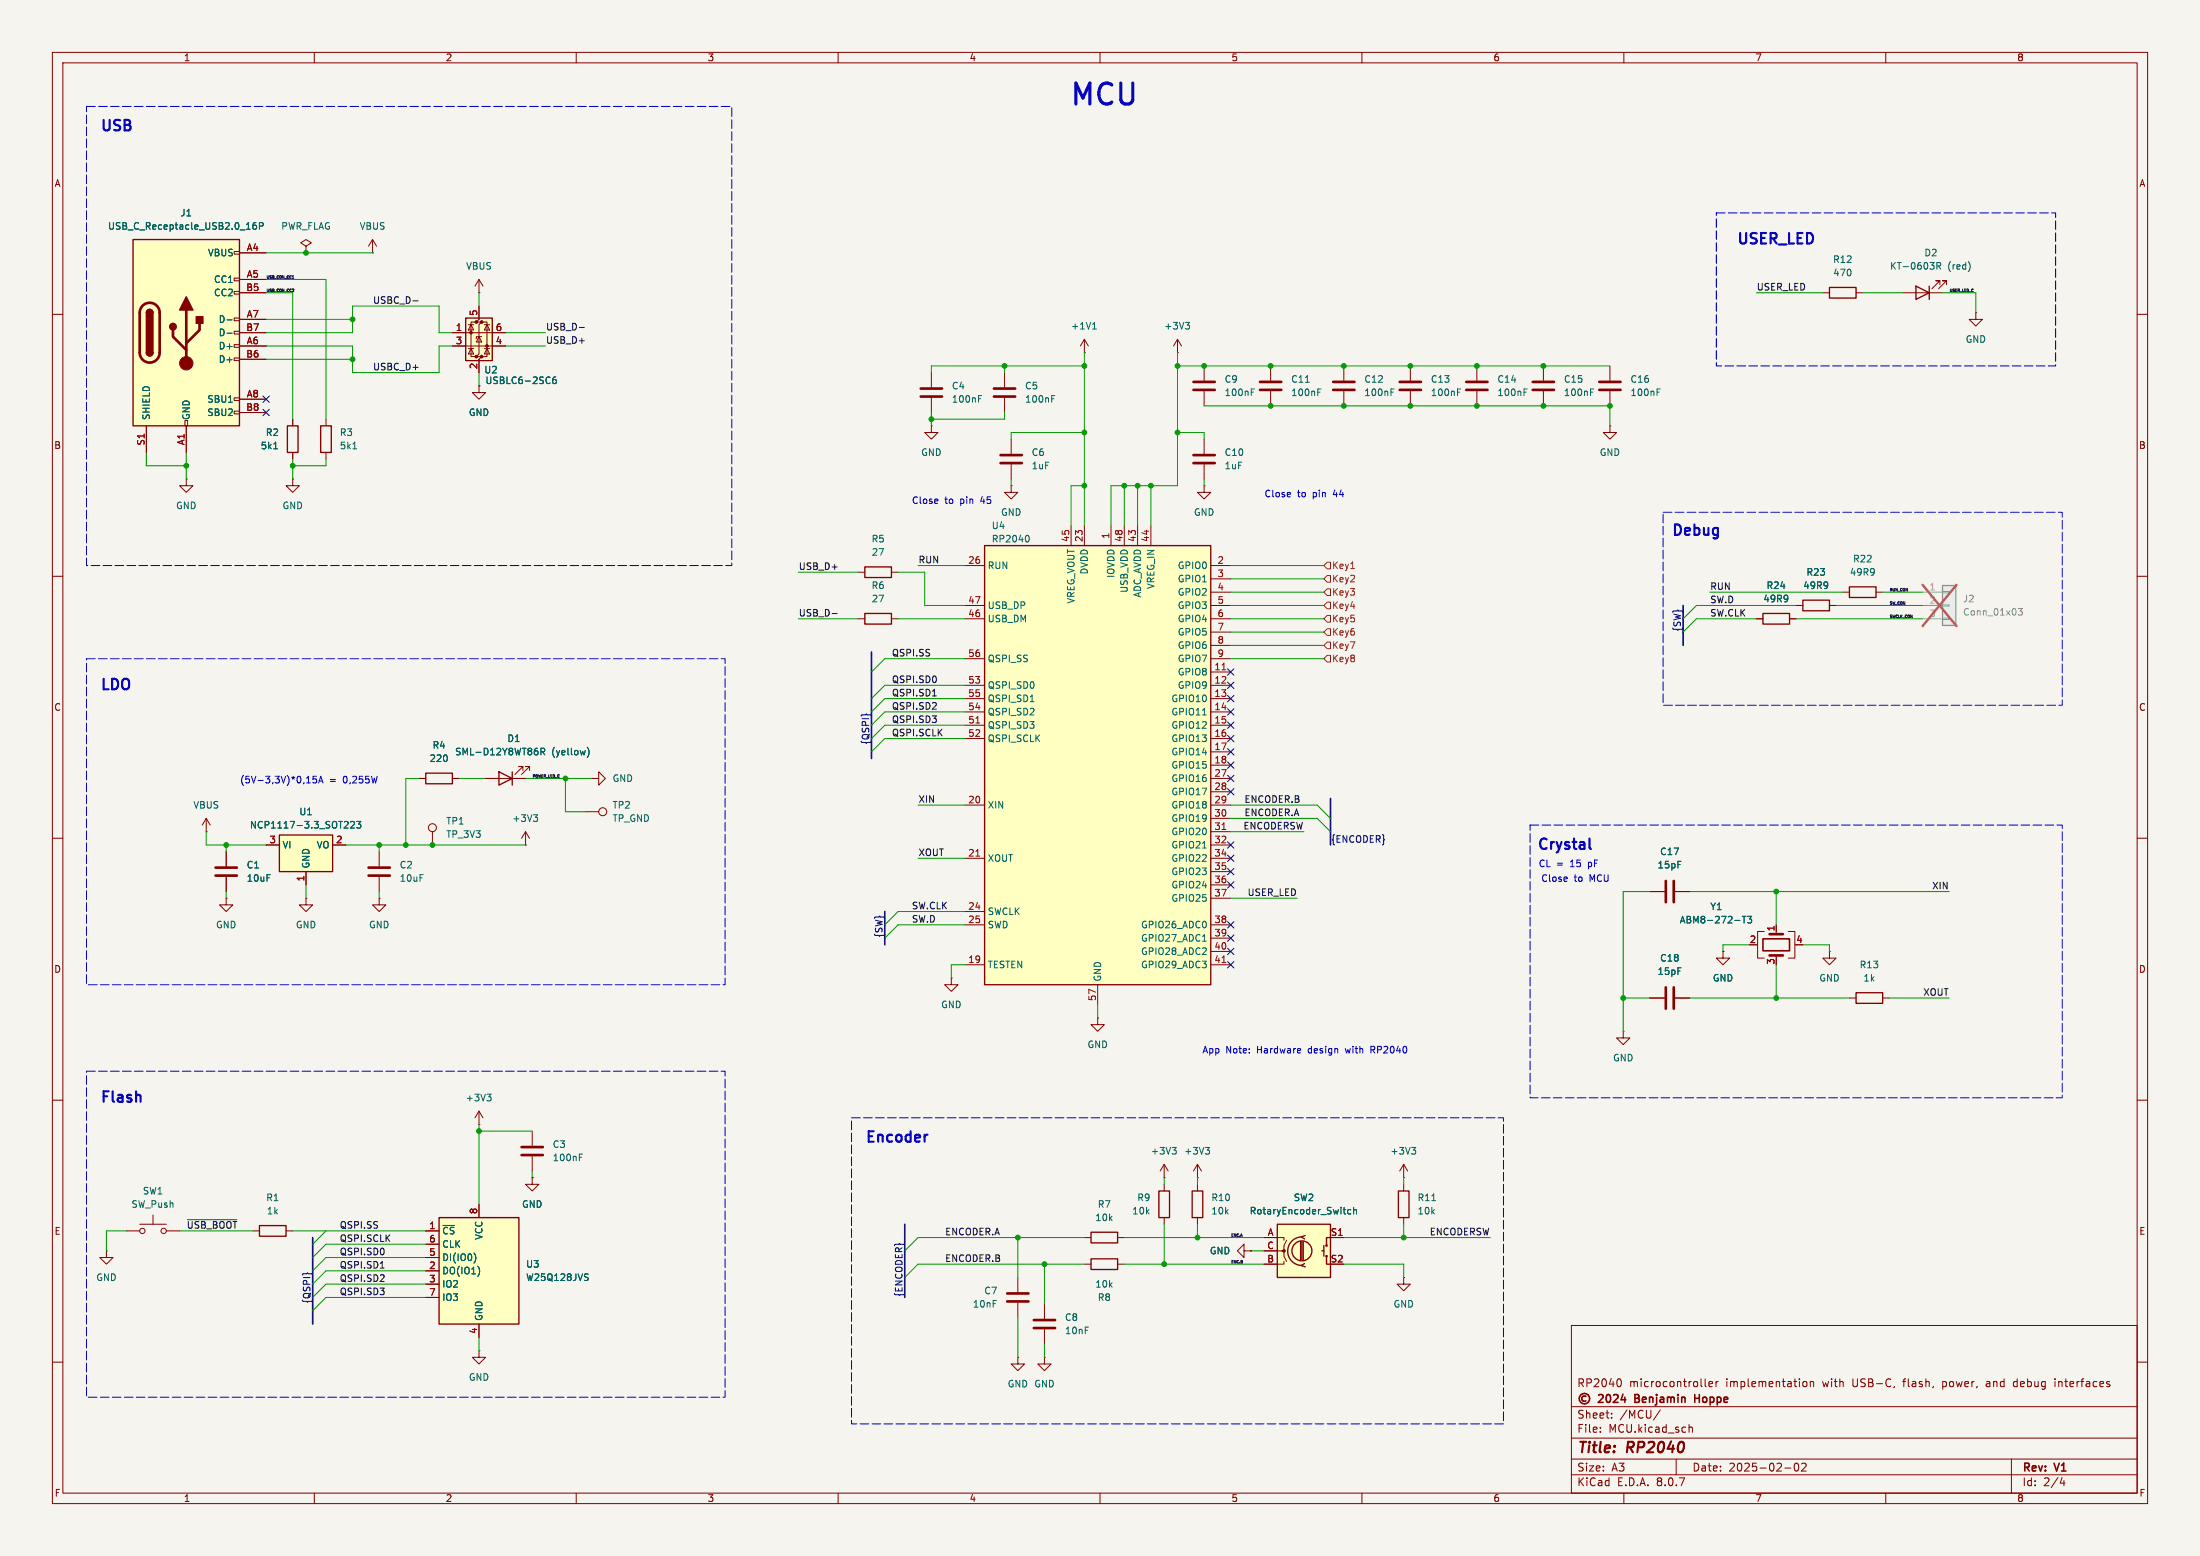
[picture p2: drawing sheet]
<svg xmlns="http://www.w3.org/2000/svg" width="420mm" height="297mm" viewBox="0 0 420 297" stroke-linecap="round" stroke-linejoin="round" font-family="sans-serif">
<path d="M0 0h420v297h-420z" fill="#f5f4ef" stroke="#f5f4ef" stroke-width=".19"/>
<g fill="none" stroke="#840000" stroke-width=".19">
<path d="M10 10h400v277h-400zM12 12h396v273h-396zM60 10v2M110 10v2M160 10v2M210 10v2M260 10v2M310 10v2M360 10v2M363.2 55.9h7.6M370.3 54.4v-.8h-.7h.7l-1.5 1.5M371.6 54.4v-.8h-.8h.8l-1.5 1.5"/>
<path d="M10 60h2M408 60h2M10 110h2M335.3 118.1h1.2M341.6 118.1h1.3M342.9 115.6h1.3M349.2 115.6h1.3M408 110h2M10 160h2M80 148.6h1.3M82.5 158.8v2.5M86.4 148.6h1.2"/>
<path d="M92.7 148.6h7.6M99.8 147.1v-.8h-.7h.7l-1.5 1.5M100.3 158.8l-.7 1.2M100.3 158.8v2.5M100.3 158.8l.8 1.2M101.1 147.1v-.8h-.8h.8l-1.5 1.5M111.8 154.9h2.5M113 148.6h1.3v-1.3l1.3 1.3-1.3 1.3v-1.3M113 148.6h.1M408 160h2M43.2 162.6v2.8M43.2 167.4v2.8"/>
<path d="M58.4 171.5v1.2h1.3l-1.3 1.3-1.3-1.3h1.3M58.4 171.5h.1M72.4 162.6v2.8M72.4 167.4v2.8M100.3 161.3h.1M181.6 186.7v1.3h1.3l-1.3 1.2-1.3-1.2h1.3M181.6 186.7h.1M10 210h2M91.4 214.6h.1M91.4 212.1l-.7 1.3M91.4 212.1v2.5M91.4 212.1l.8 1.3"/>
<path d="M101.6 215.9v2.8M408 210h2M101.6 220.7v2.8M207 236.2h1.3M213.4 236.2h1.2M91.4 257.8v1.3h1.3l-1.3 1.2-1.2-1.2h1.2M91.4 257.8h.1M300 253h108v32h-108zM10 260h2M300 278.5h108M300 274.5h108M300 268.5h108"/>
<path d="M305.5 273.2v.2M305.5 272.5v.1M307.7 270.5v.2M307.7 269.8v.1M309.2 263.2a.94 .94 0 0 1 0 1.5M316.9 269.1l-1.2 1.9M320 278.5v3M322.4 271.9v1.5M322.4 272.5l.3-.1 .3 .1 .1 .9M325.5 263.2v1.3l.2 .2M326.2 264.2l.7-.2v-.2l-.5-.1-.2 .2 .1 .7h.6M327.6 263.7v1"/>
<path d="M328 263.7l-.3 .1-.1 .2M342.7 279.4l.2-.1a.8 .8 0 0 1 .5 .7 .8 .8 0 0 1-.5 .8l-.2-.2-.2-.4zM343.9 279.4l.6-.1 .2 .1 .1 .3-.9 1.1h.9M344.2 263.8l.5-.1 .2 .3-.1 .6-.4 .1-.2-.2M345.6 263.8l.2-.1 .4 .1v.9M345.6 263.7v1M361.7 264.6l-.2 .3M379.2 264.2v.4M384 278.5v6.5M384.7 263.7l-.3 .3v.4l.3 .3M392.3 263.2v.1M392.3 263.7v1"/>
<path d="M408 260h2M60 285v2M110 285v2M160 285v2M210 285v2M260 285v2M300 281.5h108M310 285v2M340.7 280.2h1.2M360 285v2M393.7 282l-.4 1.1h.9M394 282.6v1"/>
<circle cx="82.5" cy="158" r=".76"/>
<circle cx="115.1" cy="154.9" r=".76"/>
</g>
<g fill="none" stroke="#840000" stroke-width=".3">
<path d="M302.8 266.5a.52 .52 0 0 0-.8 .5 .52 .52 0 0 0 .8 .4M305.2 266.3l.6-.1 .2 .1v.3l-.9 1.1h.9M306.8 266.3l.2-.1a.8 .8 0 0 1 .5 .7 .8 .8 0 0 1-.5 .8l-.2-.2-.2-.4zM308 266.3l.6-.1 .2 .1 .1 .3-.9 1.1h.9M309.8 266.1l-.3 1.1h.9M310.2 266.7v1M312.1 266.9h.5M312.6 266.2h-.5v1.5h.6M323.5 266.9h.9M323.5 266.2v1.5"/>
<circle cx="302.5" cy="267" r="1"/>
</g>
<path d="M41.1 167.1h4.1M41.1 165.6h4.1M70.4 167.1h4M70.4 165.6h4M99.6 218.9h4M99.6 220.5h4" fill="none" stroke="#840000" stroke-width=".51"/>
<path d="M369.8 50.8l.6-.1 .1-.2-.1-.3-.6-.1v1.3M370.1 50.8l.4 .6M376 50.3l.1 .5-.1 .7M101.8 155.5h.8l-.4 .5M102.4 156l.2 .2v.3l-.2 .3M103.3 143.5l.6-.1 .1-.2-.1-.3-.6-.1v1.3M103.6 143.5l.4 .6M112.1 142.6a1.46 1.46 0 0 1 0 2M93 208.9h.7l-.4 .4M93.5 209.3l.2 .3v.3l-.2 .2M110.6 220.9h.4M110.6 220.3h.6" fill="none" stroke="#006464" stroke-width=".19"/>
<path d="M365.8 54.6l2.5 1.3-2.5 1.3zM368.3 54.6v2.6M336.5 117.1h5.1v2h-5.1zM344.2 114.6h5v2h-5zM81.3 147.6h5.1v2h-5.1zM95.2 147.3l2.6 1.3-2.6 1.3zM97.8 147.3v2.6M208.3 235.2h5.1v2h-5.1z" fill="none" stroke="#840000" stroke-width=".25"/>
<path d="M370.8 111.8h2.6v7.6h-2.6z" fill="#ebeae8"/>
<path d="M367 113h3.8M367 115.6h3.8M367 118.1h3.8M370.8 118h1.3v.2h-1.3zM370.8 115.4h1.3v.3h-1.3zM370.8 112.9h1.3v.3h-1.3z" fill="none" stroke="#9c9b98" stroke-width=".19"/>
<path d="M370.8 111.8h2.6v7.6h-2.6z" fill="none" stroke="#9c9b98" stroke-width=".25"/>
<path d="M385.3 116.1h.8l-.5 .5 .4 .2v.5l-.2 .1-.5-.1" fill="none" stroke="#939391" stroke-width=".19"/>
<path d="M367 111.6l6.5 7.9M373.5 111.6l-6.5 7.9" fill="none" stroke="#e65255" stroke-width=".46"/>
<path d="M353.1 112h5v2h-5zM354.3 189.5h5.1v2h-5.1zM49.5 233.9h5.1v2.1h-5.1z" fill="none" stroke="#840000" stroke-width=".25"/>
<g fill="none" stroke="#840000" stroke-width=".19">
<path d="M351.8 113h1.3M358.1 113h1.3M72.4 171.5v1.2h1.3l-1.3 1.3-1.3-1.3h1.3M72.4 171.5h.1M315 170.2h2.8M319.8 170.2h2.8M209.5 194.3v1.3h1.3l-1.3 1.3-1.2-1.3h1.2M209.5 194.3h.1M309.9 196.9v1.2h-1.3l1.3 1.3 1.2-1.3h-1.2M309.9 196.9h.1M315 190.5h2.8M319.8 190.5h2.8"/>
<path d="M328.9 181.6v1.3h-1.2l1.2 1.3 1.3-1.3h-1.3M328.9 181.6h.1M349.2 181.6v1.3h-1.2l1.2 1.3 1.3-1.3h-1.3M349.2 181.6h.1M353.1 190.5h1.2M359.4 190.5h1.3M48.3 234.9h1.2M54.6 234.9h1.3"/>
</g>
<path d="M318 168.1v4.1M319.5 168.1v4.1M318 188.5v4M319.5 188.5v4" fill="none" stroke="#840000" stroke-width=".51"/>
<path d="M188 104.1h43.1v83.9h-43.1z" fill="#ffffc2"/>
<path d="M349.2 54.9h5.1v2h-5.1zM188 104.1h43.1v83.9h-43.1zM267 227.3h2v5.1h-2z" fill="none" stroke="#840000" stroke-width=".25"/>
<g fill="none" stroke="#840000" stroke-width=".19">
<path d="M348 55.9h1.2M354.3 55.9h1.3M377.2 59.7v1.3h1.3l-1.3 1.2-1.3-1.2h1.3M377.2 59.7h.1M177.8 71.1v2.8M177.8 75.9v2.8M224.8 67.3h.1M224.8 64.8l-.8 1.2M224.8 64.8v2.5M224.8 64.8l.8 1.2M229.9 69.9v2.7M229.9 74.7v2.8"/>
<path d="M242.6 69.9v2.7M242.6 74.7v2.8M269.2 69.9v2.7M269.2 74.7v2.8M281.9 69.9v2.7M281.9 74.7v2.8M294.6 69.9v2.7M294.6 74.7v2.8M307.3 69.9v2.7M307.3 74.7v2.8M307.3 81.3v1.3h1.3l-1.3 1.2-1.2-1.2h1.2M307.3 81.3h.1"/>
<path d="M184.1 108h3.9M184.1 118.1h3.9M184.1 115.6h3.9M204.5 100.3v3.8M207 100.3v3.8M212.1 100.3v3.8M214.6 100.3v3.8M217.2 100.3v3.8M219.7 100.3v3.8M231.1 108h3.8M231.1 110.5h3.8M231.1 113h3.8"/>
<path d="M231.1 118.1h3.8M231.1 115.6h3.8M184.1 130.8h3.9M184.1 133.4h3.9M184.1 135.9h3.9M184.1 138.4h3.9M184.1 125.7h3.9M231.1 128.3h3.8M231.1 130.8h3.8M231.1 133.4h3.8M231.1 135.9h3.8M231.1 138.4h3.8"/>
<path d="M231.1 125.7h3.8M231.1 120.7h3.8M231.1 123.2h3.8M184.1 141h3.9M184.1 153.7h3.9M231.1 141h3.8M231.1 143.5h3.8M231.1 146.1h3.8M231.1 153.7h3.8M231.1 148.6h3.8M231.1 151.1h3.8M231.1 156.2h3.8"/>
<path d="M231.1 158.8h3.8M184.1 163.8h3.9M184.1 174h3.9M184.1 176.5h3.9M231.1 163.8h3.8M231.1 176.5h3.8M231.1 161.3h3.8M231.1 166.4h3.8M231.1 168.9h3.8M231.1 171.5h3.8M231.1 179.1h3.8M336.8 177.8h-1.3v5.1h1.3"/>
<path d="M339.1 176.5v1.3M341.4 177.8h1.2v5.1h-1.2M184.1 184.2h3.9M209.5 188v3.8M231.1 184.2h3.8M231.1 181.6h3.8M335.3 180.3h.2M339.1 182.4v.5M20.3 238.8v1.2h1.3l-1.3 1.3-1.3-1.3h1.3M20.3 238.8h.1M268 224.8h.1M268 222.2l-.8 1.3"/>
<path d="M268 222.2v2.6M268 226.1v1.2M268 232.4v1.3M268 222.2l.7 1.3M199.4 248.9v2.8M199.4 253.7v2.8M268 243.8v1.3h1.2l-1.2 1.3-1.3-1.3h1.3M268 243.8h.1"/>
</g>
<path d="M186.3 138h.7M233.3 127.9h.7M233.3 158.3h.7M186.3 163.4h.7M233.3 183.7h.7" fill="none" stroke="#a90000" stroke-width=".19"/>
<g fill="none" stroke="#006464" stroke-width=".19">
<path d="M186.8 76.1h.4M186.8 75.5h.6M226.3 61.5h.8l-.4 .5M226.8 62l.3 .3v.3l-.3 .2M238.9 74.8h.4M238.9 74.2h.6M249.2 73h.7M251.6 74.8h.4M251.6 74.2h.6M278.2 74.8h.5M278.2 74.2h.6M290.9 74.8h.5"/>
<path d="M290.9 74.2h.6M303.6 74.8h.5M303.6 74.2h.6M316.3 74.8h.5M316.3 74.2h.6M196.2 102.2a.79 .79 0 0 1 0 1.2M196.7 133.9h.7M229.6 136.5h.7M229.6 161.9h.7M229.6 179.6h.7M331.2 175.7h1M332.6 174.9h.7"/>
<path d="M333 174.9v1.3M333.6 174.9h.8l-.4 .5 .3 .1v.6l-.1 .1-.6-.1M269.5 219h.8l-.5 .5M270 219.5l.3 .2v.3l-.3 .3M273.3 229.2h.8"/>
</g>
<path d="M336.5 179.2h5.1v2.3h-5.1z" fill="none" stroke="#840000" stroke-width=".3"/>
<g fill="none" stroke="#840000" stroke-width=".51">
<path d="M175.8 75.7h4M175.8 74.2h4M227.8 74.4h4.1M227.8 72.9h4.1M240.5 74.4h4.1M240.5 72.9h4.1M267.2 74.4h4.1M267.2 72.9h4.1M279.9 74.4h4.1M279.9 72.9h4.1M292.6 74.4h4.1M292.6 72.9h4.1"/>
<path d="M305.3 74.4h4.1M305.3 72.9h4.1M337.8 178.3h2.6M337.8 182.4h2.6M197.4 253.5h4M197.4 252h4"/>
</g>
<path d="M243.8 233.7h10.2v10.1h-10.2z" fill="#ffffc2"/>
<g fill="none" stroke="#840000" stroke-width=".25">
<path d="M165.1 117.1h5.1v2h-5.1zM165.1 108.2h5.1v2h-5.1zM221.2 227.3h2.1v5.1h-2.1zM227.6 227.3h2v5.1h-2zM243.8 233.7h10.2v10.1h-10.2zM248.3 237v3.5M248.5 236.1a2.73 2.73 0 0 0-2.7 2.7 2.73 2.73 0 0 0 2.7 2.7M248.5 237v3.5M248.8 237v3.5M249.2 235.8l-.8 .3 .6 .4M252.3 238.8h.4M252.7 237.7v2.1"/>
<path d="M253.2 239.8v1.5h.8M254 236.2h-.8v1.5M208.3 240.3h5.1v2h-5.1zM249 241.2l-.6 .4 .8 .2"/>
<circle cx="248.5" cy="238.8" r="1.9"/>
<circle cx="253.2" cy="239.8" r=".13"/>
<circle cx="253.2" cy="237.7" r=".13"/>
</g>
<circle cx="245.1" cy="238.8" r=".25" fill="#840000" stroke="#840000" stroke-width=".19"/>
<g fill="none" stroke="#840000" stroke-width=".19">
<path d="M58.4 47l1-.6-1-.7-1 .7 1 .6v1.3M58.4 48.3h.1M191.8 71.1v2.8M191.8 75.9v2.8M207 67.3h.1M207 64.8l-.8 1.2M207 64.8v2.5M207 64.8l.8 1.2M256.5 69.9v2.7M256.5 74.7v2.8M177.8 81.3v1.3h1.3l-1.3 1.2-1.3-1.2h1.3M177.8 81.3h.1"/>
<path d="M193 92.7v1.3h-1.2l1.2 1.3 1.3-1.3h-1.3M193 92.7h.1M193 83.8v2.8M193 88.6v2.8M229.9 92.7v1.3h1.2l-1.2 1.3-1.3-1.3h1.3M229.9 92.7h.1M229.9 83.8v2.8M229.9 88.6v2.8M163.8 118.1h1.3M163.8 109.2h1.3M170.2 118.1h1.2M170.2 109.2h1.2"/>
<path d="M222.2 224.8h.1M222.2 222.2l-.7 1.3M222.2 222.2v2.6M222.2 226.1v1.2M222.2 232.4v1.3M222.2 222.2l.8 1.3M228.6 224.8h.1M228.6 222.2v2.6M228.6 226.1v1.2M228.6 232.4v1.3M228.6 222.2l-.8 1.3M228.6 222.2l.8 1.3"/>
<path d="M237.5 238.8v-1.3l-1.3 1.3 1.3 1.2v-1.2h1.3M238.8 238.8h.1M241.3 236.2h3.8v.5M241.3 238.8h3.8v1l.5 1M245.6 236.7l-.5 1v1.1h-.5M254 236.2h2.5M194.3 259.1v1.2h1.3l-1.3 1.3-1.3-1.3h1.3M194.3 259.1h.1M194.3 243.8v2.8M194.3 248.7v2.8M199.4 259.1v1.2h1.3l-1.3 1.3-1.3-1.3h1.3M199.4 259.1h.1"/>
<path d="M207 241.3h1.3M213.4 241.3h1.2M245.1 240.8v.5h-3.8"/>
</g>
<g fill="none" stroke="#006464" stroke-width=".19">
<path d="M200.8 76.1h.4M200.8 75.5h.6M208.6 62.8h.7M208.7 61.8l.2-.3v1.3M265.5 74.8h.5M265.5 74.2h.6M223.8 219h.7l-.4 .5M224.3 219.5l.2 .2v.3l-.2 .3M230.1 219h.8l-.4 .5M230.7 219.5l.2 .2v.3l-.2 .3M257.9 230.9h-.4l-.2 .2 .1 .6h.5M258.4 231l.2-.1h.3l.1 .8"/>
<path d="M258.4 230.4v1.3"/>
</g>
<path d="M189.7 75.7h4.1M189.7 74.2h4.1M254.5 74.4h4.1M254.5 72.9h4.1M191 88.4h4.1M191 86.9h4.1M227.8 88.4h4.1M227.8 86.9h4.1M192.3 248.4h4M192.3 246.9h4" fill="none" stroke="#840000" stroke-width=".51"/>
<path d="M25.4 45.7h20.3v35.6h-20.3z" fill="#ffffc2"/>
<g fill="none" stroke="#840000" stroke-width=".19">
<path d="M44.7 55.6h1v.5h-1zM44.7 53.1h1v.5h-1zM44.7 48h1v.5h-1zM45.7 48.3h5.1M45.7 53.3h5.1M45.7 55.9h5.1M91.4 55.9h.1M91.4 53.3l-.7 1.3M91.4 53.3v2.6M91.4 53.3l.8 1.3M44.7 78.5h1v.5h-1zM44.7 75.9h1v.6h-1z"/>
<path d="M44.7 68.3h1v.5h-1zM44.7 65.8h1v.5h-1zM44.7 63.2h1v.6h-1zM44.7 60.7h1v.5h-1zM45.7 66h5.1M45.7 61h5.1M45.7 76.2h5.1M45.7 68.6h5.1M45.7 63.5h5.1M45.7 78.7h5.1M27.9 81.3v5.1M35.3 80.3h.5v1h-.5z"/>
<path d="M35.6 81.3v5.1"/>
</g>
<path d="M25.4 45.7h20.3v35.6h-20.3zM27.9 59.7a.64 .64 0 0 1 .7-.6 .64 .64 0 0 1 .6 .6M27.9 67.3a.64 .64 0 0 0 .7 .6 .64 .64 0 0 0 .6-.6" fill="none" stroke="#840000" stroke-width=".25"/>
<path d="M27.2 58.4a1.9 1.9 0 0 1 2.1-.5 1.9 1.9 0 0 1 1.2 1.8v7.6a1.91 1.91 0 0 1-1.9 1.9 1.91 1.91 0 0 1-1.9-1.9v-7.8l.1-.6zM35.6 59.2v10.1M33 63v1.3l2.6 2.5M38.1 61.7v1.3l-2.5 2.5" fill="none" stroke="#840000" stroke-width=".51"/>
<g fill="#840000" stroke="#840000" stroke-width=".25">
<path d="M27.9 67.3h1.3a.64 .64 0 0 1-.6 .6 .64 .64 0 0 1-.7-.6z"/>
<path d="M27.9 59.7h1.3v7.6h-1.3z"/>
<path d="M28.1 59.2a.64 .64 0 0 1 .7-.1 .64 .64 0 0 1 .4 .6h-1.3z"/>
<path d="M35.6 56.6l1.2 2.6h-2.5z"/>
<path d="M37.5 60.5h1.2v1.2h-1.2z"/>
<circle cx="33" cy="62.4" r=".63"/>
</g>
<circle cx="35.6" cy="69.3" r="1.27" fill="#840000" stroke="#840000" stroke-width=".19"/>
<path d="M48.9 42.5l-.4 .1a.86 .86 0 0 0 0 1.2l.4-.2 .1-.4-.3-.2h-.3l-.1 .2M49.5 43.2l.6-.1 .2-.2-.1-.3-.7-.1v1.3M43.3 61.1h1M43.3 63.6h1" fill="none" stroke="#006464" stroke-width=".19"/>
<path d="M88.9 60.7h5.1v8.1h-5.1z" fill="#ffffc2"/>
<g fill="#840000" stroke="#840000" stroke-width=".19">
<circle cx="89.9" cy="63.5" r=".25"/>
<circle cx="90.9" cy="68.1" r=".25"/>
<circle cx="90.9" cy="61.5" r=".25"/>
<circle cx="91.9" cy="68.1" r=".25"/>
<circle cx="91.9" cy="61.5" r=".25"/>
<circle cx="93" cy="66" r=".25"/>
</g>
<g fill="none" stroke="#840000" stroke-width=".19">
<path d="M71.1 48.3h.1M71.1 45.7l-.7 1.3M71.1 45.7v2.6M71.1 45.7l.8 1.3M91.4 58.4v2.6l-.5 .5h1l-.5 .5v5.6l-.5 .5h1l-.5 .5v2.5M86.4 66h10.1M86.4 63.5h10.1M89.4 66.5h1M89.4 62h1M89.9 62l.5 1h-1zM89.9 66.5l.5 1.1h-1zM90.9 61.5h-1v6.6h1"/>
<path d="M91.4 64.3l.5 1h-1zM91.4 73.7v1.2h1.3l-1.3 1.3-1.2-1.3h1.2M91.4 73.7h.1M91.9 64.3h-1v.3M91.9 61.5h1.1v6.6h-1.1M92.5 66.5h1M92.5 62h1M93 66.5l.5 1.1h-1zM93 62l.5 1h-1zM35.6 91.4v1.3h1.2l-1.2 1.3-1.3-1.3h1.3M35.6 91.4h.1M55.9 91.4v1.3h1.2l-1.2 1.3-1.3-1.3h1.3"/>
<path d="M55.9 91.4h.1M55.9 80v1.3M55.9 86.4v1.2M62.2 80v1.3M62.2 86.4v1.2M24.1 234.9h2.6M26.7 233.7h5M29.2 231.9v1.8M31.7 234.9h2.6M101.6 224.8v1.3h1.3l-1.3 1.2-1.3-1.2h1.3M101.6 224.8h.1"/>
<circle cx="27.2" cy="234.9" r=".51"/>
<circle cx="31.2" cy="234.9" r=".51"/>
</g>
<path d="M88.9 60.7h5.1v8.1h-5.1zM54.9 81.3h2v5.1h-2zM61.2 81.3h2v5.1h-2z" fill="none" stroke="#840000" stroke-width=".25"/>
<path d="M106.1 72h-.4a.86 .86 0 0 0 0 1.2l.5-.1v-.4l-.2-.3-.4 .1-.1 .2M52.3 85.7h.7M67.4 85.7h.7" fill="none" stroke="#006464" stroke-width=".19"/>
<path d="M83.8 232.4h15.3v20.3h-15.3z" fill="#ffffc2"/>
<path d="M83.8 232.4h15.3v20.3h-15.3z" fill="none" stroke="#840000" stroke-width=".25"/>
<path d="M39.4 158.8h.1M39.4 156.2l-.8 1.3M39.4 156.2v2.6M39.4 156.2l.7 1.3M81.3 234.9h2.5M81.3 237.5h2.5M91.4 229.9v2.5M81.3 242.6h2.5M81.3 245.1h2.5M81.3 240h2.5M81.3 247.6h2.5M91.4 252.7v2.6" fill="none" stroke="#840000" stroke-width=".19"/>
<path d="M90.5 239.2a1.49 1.49 0 0 1 0 1.8M91.5 242.2v.9M111.8 243.1l.5 .1M112.1 243.8l.2 .3-.2 .3" fill="none" stroke="#006464" stroke-width=".19"/>
<path d="M53.3 159.4h10.2v7h-10.2z" fill="#ffffc2"/>
<path d="M53.3 159.4h10.2v7h-10.2z" fill="none" stroke="#840000" stroke-width=".25"/>
<g fill="none" stroke="#840000" stroke-width=".19">
<path d="M45.7 48.3h5.1M45.7 53.3h5.1M45.7 55.9h5.1M91.4 58.4v2.6M45.7 66h5.1M45.7 61h5.1M45.7 76.2h5.1M45.7 68.6h5.1M45.7 63.5h5.1M45.7 78.7h5.1M86.4 66h2.5M86.4 63.5h2.5"/>
<path d="M91.4 73.7h.1M91.4 68.6v2.5M94 66h2.5M94 63.5h2.5M27.9 81.3v5.1M35.6 81.3v5.1M55.9 80v1.3M55.9 86.4v1.2M335.3 118.1h1.2M341.6 118.1h1.3M342.9 115.6h1.3M349.2 115.6h1.3"/>
<path d="M80 148.6h1.3M86.4 148.6h1.2M92.7 148.6h2.5M97.8 148.6h2.5M43.2 171.5v1.2h1.2l-1.2 1.3-1.3-1.3h1.3M43.2 171.5h.1M43.2 162.6v2.8M43.2 167.4v2.8M50.8 161.3h2.5M58.4 166.4v2.5M63.5 161.3h2.5M315 170.2h2.8"/>
<path d="M319.8 170.2h2.8M339.1 176.5v1.3M315 190.5h2.8M319.8 190.5h2.8M328.9 181.6h.1M81.3 234.9h2.5M81.3 237.5h2.5M91.4 229.9v2.5M101.6 224.8h.1M238.8 238.8h.1M241.3 236.2h2.5M241.3 238.8h2.5"/>
<path d="M254 236.2h2.5M81.3 242.6h2.5M81.3 245.1h2.5M81.3 240h2.5M81.3 247.6h2.5M91.4 252.7v2.6M241.3 241.3h2.5"/>
</g>
<g fill="none" stroke="#006464" stroke-width=".19">
<path d="M48.9 42.5l-.4 .1a.86 .86 0 0 0 0 1.2l.4-.2 .1-.4-.3-.2h-.3l-.1 .2M49.5 43.2l.6-.1 .2-.2-.1-.3-.7-.1v1.3M43.3 61.1h1M43.3 63.6h1M106.1 72h-.4a.86 .86 0 0 0 0 1.2l.5-.1v-.4l-.2-.3-.4 .1-.1 .2M52.3 85.7h.7M65.7 158.1h.8M66.4 156.9v.4M66.9 156.9l.5-.1 .3 .4-.8 .9h.8M68.1 156.8h.8l-.4 .5 .3 .1v.5l-.2 .2-.5-.2M103.3 143.5l.6-.1 .1-.2-.1-.3-.6-.1v1.3M103.6 143.5l.4 .6"/>
<path d="M112.1 142.6a1.46 1.46 0 0 1 0 2M331.2 175.7h1M332.6 174.9h.7M333 174.9v1.3M333.6 174.9h.8l-.4 .5 .3 .1v.6l-.1 .1-.6-.1M90.5 239.2a1.49 1.49 0 0 1 0 1.8M257.9 230.9h-.4l-.2 .2 .1 .6h.5M258.4 231l.2-.1h.3l.1 .8M258.4 230.4v1.3M91.5 242.2v.9M111.8 243.1l.5 .1M112.1 243.8l.2 .3-.2 .3"/>
</g>
<path d="M253.4 117.5h.6v1.2h-.6l-.7-.6zM253.4 114.9h.6v1.3h-.6l-.7-.6zM253.4 112.4h.6v1.3h-.6l-.7-.7zM253.4 107.3h.6v1.3h-.6l-.7-.6zM253.4 109.9h.6v1.2h-.6l-.7-.6zM257.9 108.5h.7M253.4 120h.6v1.3h-.6l-.7-.6zM253.4 125.1h.6v1.3h-.6l-.7-.7zM253.4 122.6h.6v1.2h-.6l-.7-.6z" fill="none" stroke="#725600" stroke-width=".19"/>
<path d="M55.8 53.1h.3M78.8 57.4h1M110.6 62.5h1M158.9 117.1h.9M178 132.8h.7M35.8 232.8h9.4M72.6 242.1h.7" fill="none" stroke="#0f0f0f" stroke-width=".19"/>
<g fill="none" stroke="#000084" stroke-width=".19">
<path d="M50.2 75.6l1.2 1.2M50.2 78.1l1.2 1.2M51.4 75.6l-1.2 1.2M51.4 78.1l-1.2 1.2M165.3 136.4l.1-.1v.1M234.3 130.2l1.3 1.2M234.3 135.3l1.3 1.2M234.3 137.8l1.3 1.2M234.3 127.7l1.3 1.2M234.3 132.7l1.3 1.3M235.6 130.2l-1.3 1.2M235.6 135.3l-1.3 1.2"/>
<path d="M235.6 137.8l-1.3 1.2M235.6 127.7l-1.3 1.2M235.6 132.7l-1.3 1.3M234.3 148l1.3 1.2M234.3 140.4l1.3 1.2M234.3 142.9l1.3 1.2M234.3 150.5l1.3 1.2M234.3 145.4l1.3 1.3M235.6 148l-1.3 1.2M235.6 140.4l-1.3 1.2M235.6 142.9l-1.3 1.2M235.6 150.5l-1.3 1.2"/>
<path d="M235.6 145.4l-1.3 1.3M234.3 178.5l1.3 1.2M234.3 168.3l1.3 1.2M234.3 175.9l1.3 1.2M234.3 163.2l1.3 1.2M234.3 165.8l1.3 1.2M234.3 160.7l1.3 1.2M235.6 178.5l-1.3 1.2M235.6 168.3l-1.3 1.2M235.6 175.9l-1.3 1.2M235.6 163.2l-1.3 1.2M235.6 165.8l-1.3 1.2"/>
<path d="M235.6 160.7l-1.3 1.2M234.3 181l1.3 1.2M234.3 183.5l1.3 1.3M235.6 181l-1.3 1.2M235.6 183.5l-1.3 1.3M58.6 243.1l.1-.1 .1 .1"/>
</g>
<path d="M58.5 149.4h.7M60.4 148.2h-.6l-.1 .6 .2-.1h.4l.2 .2-.1 .4-.2 .1-.5-.1M60.8 149.4l.4-1.2 .5 1.2M60.9 149.1h.6M262.2 199.7h-.5v1.3M248.2 200.2l.1 .2-.6 .2M261.7 200.4h.5" fill="none" stroke="#0000c2" stroke-width=".19"/>
<path d="M303.5 161.9l.2 .1" fill="none" stroke="#0000c2" stroke-width=".4"/>
<path d="M16.5 20.3h123.2v87.7h-123.2zM327.7 40.6h64.7v29.3h-64.7zM317.5 97.8h76.2v36.8h-76.2zM16.5 125.7h121.9v62.3h-121.9zM292.1 157.5h101.6v52.1h-101.6zM16.5 204.5h121.9v62.2h-121.9zM162.6 213.4h124.4v58.4h-124.4z" fill="none" stroke="#0000c2" stroke-width=".19" stroke-dasharray="1.7 .6"/>
<path d="M321.3 115.6v2.5M166.4 124.5v13.9M321.3 120.7v2.5M166.4 141v3.8M254 152.4v8.9M168.9 174v2.5M168.9 179.1v1.2M59.7 236.2v8.9M172.7 233.7v13.9M59.7 247.6v5.1" fill="none" stroke="#000084" stroke-width=".3"/>
<g fill="none" stroke="#009600" stroke-width=".19">
<path d="M50.8 53.3h11.4v26.7M50.8 48.3h20.3M50.8 55.9h5.1v24.1M91.4 55.9v2.5M335.3 55.9h12.7M355.6 55.9h7.6M50.8 68.6h16.5M50.8 66h16.5v5.1h16.5v-5.1h2.6M50.8 63.5h16.5v-5.1h16.5v5.1h2.6M50.8 61h16.5M96.5 63.5h7.6M96.5 66h7.6"/>
<path d="M191.8 69.9v1.2M207 67.3v33M207 69.9h-29.2v1.2M224.8 67.3v25.4h-12.7v7.6M224.8 69.9h82.5M207 92.7h-2.5v7.6M207 82.6h-14v1.2M214.6 92.7v7.6M217.2 92.7v7.6M219.7 92.7v7.6M224.8 82.6h5.1v1.2M152.4 109.2h11.4"/>
<path d="M152.4 118.1h11.4M171.4 109.2h5.1v6.4h7.6M171.4 118.1h12.7M175.3 108h8.8M234.9 118.1h17.8M234.9 115.6h17.8M234.9 108h17.8M234.9 110.5h17.8M234.9 113h17.8M326.4 113h25.4M335.3 118.1h-11.5l-2.5 2.6M342.9 118.1h24.1"/>
<path d="M342.9 115.6h-19.1l-2.5 2.5M350.5 115.6h16.5M359.4 113h7.6M184.1 135.9h-15.2l-2.5 2.5M184.1 133.4h-15.2l-2.5 2.5M184.1 138.4h-15.2l-2.5 2.6M184.1 130.8h-15.2l-2.5 2.6M184.1 125.7h-15.2l-2.5 2.6M234.9 125.7h17.8M234.9 120.7h17.8M234.9 123.2h17.8M39.4 158.8v2.5h11.4"/>
<path d="M80 148.6h-2.5v12.7M87.6 148.6h5.1M175.3 153.7h8.8M184.1 141h-15.2l-2.5 2.5M234.9 158.8h14M234.9 156.2h16.6l2.5 2.6M234.9 153.7h16.6l2.5 2.5M43.2 161.3v1.3M66 161.3h34.3M72.4 161.3v1.3M175.3 163.8h8.8M184.1 176.5h-12.7l-2.5 2.6"/>
<path d="M184.1 174h-12.7l-2.5 2.5M234.9 171.5h12.7M322.6 170.2h49.5M339.1 170.2v6.3M322.6 190.5h30.5M339.1 184.2v6.3M360.7 190.5h11.4M91.4 214.6v15.3M91.4 215.9h10.2M34.3 234.9h14M55.9 234.9h25.4M62.2 234.9l-2.5 2.6"/>
<path d="M81.3 237.5h-19.1l-2.5 2.5M194.3 236.2v7.6M207 236.2h-31.7l-2.6 2.6M214.6 236.2h26.7M222.2 224.8v1.3M222.2 233.7v7.6M228.6 224.8v1.3M228.6 233.7v2.5M256.5 236.2h28M268 224.8v1.3M268 233.7v2.5M81.3 247.6h-19.1l-2.5 2.6"/>
<path d="M81.3 245.1h-19.1l-2.5 2.5M81.3 240h-19.1l-2.5 2.6M81.3 242.6h-19.1l-2.5 2.5M199.4 241.3v7.6M207 241.3h-31.7l-2.6 2.5M214.6 241.3h26.7"/>
</g>
<g fill="none" stroke="#009600" stroke-width=".2">
<path d="M370.8 55.9h6.4v3.8M91.4 71.1v2.6M177.8 78.7v2.6M191.8 78.7v1.3h-14M229.9 77.5h77.4v3.8M27.9 86.4v2.5h7.7M35.6 86.4v5M55.9 87.6v3.8M62.2 87.6v1.3h-6.3M193 91.4v1.3M229.9 91.4v1.3M100.3 148.6h12.7"/>
<path d="M107.9 148.6v6.3h3.9M43.2 170.2v1.3M58.4 168.9v2.6M72.4 170.2v1.3M315 170.2h-5.1v26.7M184.1 184.2h-2.5v2.5M209.5 191.8v2.5M309.9 190.5h5.1M334 180.3h-5.1v1.3M344.2 180.3h5v1.3M24.1 234.9h-3.8v3.9M101.6 223.5v1.3"/>
<path d="M238.8 238.8h2.5M91.4 255.3v2.5M194.3 251.5v7.6M199.4 256.5v2.6M256.5 241.3h11.5v2.5"/>
</g>
<g fill="#009600" stroke="#009600" stroke-width=".19">
<circle cx="67.3" cy="68.6" r=".46"/>
<circle cx="58.4" cy="48.3" r=".46"/>
<circle cx="67.3" cy="61" r=".46"/>
<circle cx="35.6" cy="88.9" r=".46"/>
<circle cx="43.2" cy="161.3" r=".46"/>
<circle cx="77.5" cy="161.3" r=".46"/>
<circle cx="72.4" cy="161.3" r=".46"/>
<circle cx="82.5" cy="161.3" r=".46"/>
<circle cx="107.9" cy="148.6" r=".46"/>
<circle cx="55.9" cy="88.9" r=".46"/>
<circle cx="91.4" cy="215.9" r=".46"/>
<circle cx="222.2" cy="241.3" r=".46"/>
<circle cx="194.3" cy="236.2" r=".46"/>
<circle cx="199.4" cy="241.3" r=".46"/>
<circle cx="207" cy="92.7" r=".46"/>
<circle cx="207" cy="82.6" r=".46"/>
<circle cx="191.8" cy="69.9" r=".46"/>
<circle cx="207" cy="69.9" r=".46"/>
<circle cx="219.7" cy="92.7" r=".46"/>
<circle cx="214.6" cy="92.7" r=".46"/>
<circle cx="217.2" cy="92.7" r=".46"/>
<circle cx="177.8" cy="80" r=".46"/>
<circle cx="228.6" cy="236.2" r=".46"/>
<circle cx="242.6" cy="77.5" r=".46"/>
<circle cx="256.5" cy="77.5" r=".46"/>
<circle cx="269.2" cy="77.5" r=".46"/>
<circle cx="269.2" cy="69.9" r=".46"/>
<circle cx="281.9" cy="69.9" r=".46"/>
<circle cx="229.9" cy="69.9" r=".46"/>
<circle cx="224.8" cy="82.6" r=".46"/>
<circle cx="224.8" cy="69.9" r=".46"/>
<circle cx="242.6" cy="69.9" r=".46"/>
<circle cx="256.5" cy="69.9" r=".46"/>
<circle cx="294.6" cy="69.9" r=".46"/>
<circle cx="281.9" cy="77.5" r=".46"/>
<circle cx="294.6" cy="77.5" r=".46"/>
<circle cx="307.3" cy="77.5" r=".46"/>
<circle cx="268" cy="236.2" r=".46"/>
<circle cx="309.9" cy="190.5" r=".46"/>
<circle cx="339.1" cy="170.2" r=".46"/>
<circle cx="339.1" cy="190.5" r=".46"/>
</g>
<text font-size="5.6" fill="#0000c2" x="203.9" y="20.9">MCU</text>
<g font-size="2.8" fill="#0000c2">
<text x="19" y="25.2">USB</text>
<text x="331.5" y="46.7">USER_LED</text>
<text x="319" y="102.4">Debug</text>
<text x="19" y="131.8">LDO</text>
<text x="293.4" y="162.3">Crystal</text>
<text x="19" y="210.6">Flash</text>
<text x="165.1" y="218.2">Encoder</text>
</g>
<g font-size="2.8" fill="#840000">
<text x="301" y="277.9">Title:</text>
<text x="310.6" y="277.9">RP2040</text>
</g>
<g font-size="2.1" fill="#840000">
<text x="301" y="265">RP2040</text>
<text x="311" y="265">microcontroller</text>
<text x="312.8" y="268.2">Benjamin</text>
<text x="324.8" y="268.2">Hoppe</text>
<text x="329.5" y="265">implementation</text>
<text x="348.1" y="265">with</text>
<text x="353.9" y="265">USB-C,</text>
<text x="363.8" y="265">flash,</text>
<text x="371.4" y="265">power,</text>
<text x="379.9" y="265">and</text>
<text x="385.2" y="265">debug</text>
<text x="393.3" y="265">interfaces</text>
<text x="301" y="273.7">File:</text>
<text x="301" y="271">Sheet:</text>
<text x="307.1" y="273.7">MCU.kicad_sch</text>
<text x="309.2" y="271">/MCU/</text>
<text x="301" y="281.1">Size:</text>
<text x="307.6" y="281.1">A3</text>
<text x="323" y="281.1">Date:</text>
<text x="330" y="281.1">2025-02-02</text>
<text x="386" y="281.3">Rev:</text>
<text x="392.4" y="281.3">V1</text>
<text x="301" y="283.9">KiCad</text>
<text x="308.7" y="283.9">E.D.A.</text>
<text x="316.3" y="283.9">8.0.7</text>
<text x="386" y="283.9">Id:</text>
<text x="390.1" y="283.9">2/4</text>
</g>
<g font-size="1.8" fill="#840000">
<text x="35" y="11.9">1</text>
<text x="85" y="11.9">2</text>
<text x="135" y="11.9">3</text>
<text x="185" y="11.9">4</text>
<text x="235" y="11.9">5</text>
<text x="285" y="11.9">6</text>
<text x="335" y="11.9">7</text>
<text x="385" y="11.9">8</text>
<text x="10.3" y="35.9">A</text>
<text x="408.3" y="35.9">A</text>
<text x="10.3" y="85.9">B</text>
<text x="408.2" y="85.9">B</text>
<text x="10.3" y="135.9">C</text>
<text x="408.2" y="135.9">C</text>
<text x="10.3" y="185.9">D</text>
<text x="408.2" y="185.9">D</text>
<text x="10.3" y="235.9">E</text>
<text x="408.3" y="235.9">E</text>
<text x="10.3" y="285.9">F</text>
<text x="35" y="286.9">1</text>
<text x="85" y="286.9">2</text>
<text x="135" y="286.9">3</text>
<text x="185" y="286.9">4</text>
<text x="235" y="286.9">5</text>
<text x="285" y="286.9">6</text>
<text x="335" y="286.9">7</text>
<text x="385" y="286.9">8</text>
<text x="408.3" y="285.9">F</text>
</g>
<g font-size="1.8" fill="#006464">
<text x="34.4" y="41.5">J1</text>
<text x="20.5" y="44">USB_C_Receptacle_USB2.0_16P</text>
<text x="53.6" y="44">PWR_FLAG</text>
<text x="68.6" y="44">VBUS</text>
<text x="39.6" y="49.1">VBUS</text>
<text x="88.9" y="51.7">VBUS</text>
<text x="349.8" y="50.4">R12</text>
<text x="349.9" y="52.9">470</text>
<text x="360.7" y="51.7">KT-0603R</text>
<text x="367.3" y="49.1">D2</text>
<text x="371.8" y="51.7">(red)</text>
<text x="40.8" y="54.2">CC1</text>
<text x="40.8" y="56.7">CC2</text>
<text x="41.7" y="61.8">D-</text>
<text x="41.7" y="64.4">D-</text>
<text x="204.4" y="63.1">+1V1</text>
<text x="222.1" y="63.1">+3V3</text>
<text x="375.2" y="65.6">GND</text>
<text x="41.7" y="66.9">D+</text>
<text x="41.7" y="69.4">D+</text>
<text x="92.4" y="71.5">U2</text>
<text x="39.5" y="77.1">SBU1</text>
<text x="92.6" y="73.5">USBLC6-2SC6</text>
<text x="181.6" y="74.5">C4</text>
<text x="181.6" y="77.1">100nF</text>
<text x="195.6" y="74.5">C5</text>
<text x="195.6" y="77.1">100nF</text>
<text x="233.7" y="73.3">C9</text>
<text x="233.7" y="75.8">100nF</text>
<text x="246.4" y="75.8">100nF</text>
<text x="246.4" y="73.3">C11</text>
<text x="260.4" y="75.8">100nF</text>
<text x="260.4" y="73.3">C12</text>
<text x="273.1" y="75.8">100nF</text>
<text x="273.1" y="73.3">C13</text>
<text x="285.8" y="75.8">100nF</text>
<text x="285.8" y="73.3">C14</text>
<text x="298.5" y="75.8">100nF</text>
<text x="298.5" y="73.3">C15</text>
<text x="311.2" y="75.8">100nF</text>
<text x="311.2" y="73.3">C16</text>
<text x="28.8" y="80.3" transform="rotate(-90 28.8 80.3)">SHIELD</text>
<text x="36.4" y="80.3" transform="rotate(-90 36.4 80.3)">GND</text>
<text x="39.5" y="79.6">SBU2</text>
<text x="50.6" y="83.4">R2</text>
<text x="64.8" y="83.4">R3</text>
<text x="89.4" y="79.6">GND</text>
<text x="49.7" y="86">5k1</text>
<text x="64.8" y="86">5k1</text>
<text x="175.8" y="87.2">GND</text>
<text x="196.9" y="87.2">C6</text>
<text x="196.9" y="89.8">1uF</text>
<text x="233.7" y="89.8">1uF</text>
<text x="233.7" y="87.2">C10</text>
<text x="305.3" y="87.2">GND</text>
<text x="33.5" y="97.4">GND</text>
<text x="53.8" y="97.4">GND</text>
<text x="189.2" y="101.2">U4</text>
<text x="191" y="98.7">GND</text>
<text x="227.8" y="98.7">GND</text>
<text x="166.3" y="103.7">R5</text>
<text x="166.3" y="106.3">27</text>
<text x="189.2" y="103.7">RP2040</text>
<text x="353.7" y="107.5">R22</text>
<text x="166.3" y="112.6">R6</text>
<text x="188.5" y="108.8">RUN</text>
<text x="207.9" y="109.7" transform="rotate(-90 207.9 109.7)">DVDD</text>
<text x="213" y="110.4" transform="rotate(-90 213 110.4)">IOVDD</text>
<text x="215.5" y="113.3" transform="rotate(-90 215.5 113.3)">USB_VDD</text>
<text x="220.6" y="112.5" transform="rotate(-90 220.6 112.5)">VREG_IN</text>
<text x="224.7" y="108.8">GPIO0</text>
<text x="224.7" y="111.4">GPIO1</text>
<text x="224.7" y="113.9">GPIO2</text>
<text x="337.1" y="112.6">R24</text>
<text x="344.2" y="112.6">49R9</text>
<text x="344.8" y="110.1">R23</text>
<text x="353" y="110.1">49R9</text>
<text x="166.3" y="115.2">27</text>
<text x="188.5" y="119">USB_DM</text>
<text x="188.5" y="116.4">USB_DP</text>
<text x="205.3" y="115.3" transform="rotate(-90 205.3 115.3)">VREG_VOUT</text>
<text x="218" y="114.2" transform="rotate(-90 218 114.2)">ADC_AVDD</text>
<text x="224.7" y="116.4">GPIO3</text>
<text x="224.7" y="119">GPIO4</text>
<text x="336.5" y="115.2">49R9</text>
<text x="224.7" y="121.5">GPIO5</text>
<text x="224.7" y="124.1">GPIO6</text>
<text x="188.5" y="131.7">QSPI_SD0</text>
<text x="188.5" y="126.6">QSPI_SS</text>
<text x="224.7" y="129.1">GPIO8</text>
<text x="224.7" y="131.7">GPIO9</text>
<text x="224.7" y="126.6">GPIO7</text>
<text x="188.5" y="136.8">QSPI_SD2</text>
<text x="188.5" y="134.2">QSPI_SD1</text>
<text x="223.5" y="134.2">GPIO10</text>
<text x="223.5" y="136.8">GPIO11</text>
<text x="82.5" y="143.1">R4</text>
<text x="96.8" y="141.8">D1</text>
<text x="188.5" y="139.3">QSPI_SD3</text>
<text x="188.5" y="141.8">QSPI_SCLK</text>
<text x="223.5" y="139.3">GPIO12</text>
<text x="223.5" y="141.8">GPIO13</text>
<text x="81.9" y="145.6">220</text>
<text x="86.8" y="144.4">SML-D12Y8WT86R</text>
<text x="105.3" y="144.4">(yellow)</text>
<text x="116.8" y="149.5">GND</text>
<text x="223.5" y="144.4">GPIO14</text>
<text x="223.5" y="146.9">GPIO15</text>
<text x="223.5" y="149.5">GPIO16</text>
<text x="36.8" y="154.5">VBUS</text>
<text x="57" y="155.8">U1</text>
<text x="116.8" y="154.5">TP2</text>
<text x="188.5" y="154.5">XIN</text>
<text x="223.5" y="152">GPIO17</text>
<text x="223.5" y="154.5">GPIO18</text>
<text x="47.6" y="158.3">NCP1117-3.3_SOT223</text>
<text x="85.1" y="157.6">TP1</text>
<text x="85.1" y="160.1">TP_3V3</text>
<text x="97.7" y="157.1">+3V3</text>
<text x="116.8" y="157.1">TP_GND</text>
<text x="223.5" y="157.1">GPIO19</text>
<text x="223.5" y="159.6">GPIO20</text>
<text x="47" y="166">C1</text>
<text x="53.8" y="162.2">VI</text>
<text x="59.3" y="165.9" transform="rotate(-90 59.3 165.9)">GND</text>
<text x="60.4" y="162.2">VO</text>
<text x="76.2" y="166">C2</text>
<text x="188.5" y="164.7">XOUT</text>
<text x="223.5" y="162.2">GPIO21</text>
<text x="223.5" y="164.7">GPIO22</text>
<text x="223.5" y="167.2">GPIO23</text>
<text x="316.3" y="166">15pF</text>
<text x="316.8" y="163.4">C17</text>
<text x="47" y="168.5">10uF</text>
<text x="76.2" y="168.5">10uF</text>
<text x="223.5" y="169.8">GPIO24</text>
<text x="223.5" y="172.3">GPIO25</text>
<text x="326.4" y="173.9">Y1</text>
<text x="41.1" y="177.4">GND</text>
<text x="56.4" y="177.4">GND</text>
<text x="70.4" y="177.4">GND</text>
<text x="188.5" y="174.9">SWCLK</text>
<text x="188.5" y="177.4">SWD</text>
<text x="217.7" y="177.4">GPIO26_ADC0</text>
<text x="217.7" y="179.9">GPIO27_ADC1</text>
<text x="320.6" y="176.5">ABM8-272-T3</text>
<text x="188.5" y="185">TESTEN</text>
<text x="217.7" y="182.5">GPIO28_ADC2</text>
<text x="217.7" y="185">GPIO29_ADC3</text>
<text x="316.8" y="183.7">C18</text>
<text x="354.9" y="185">R13</text>
<text x="210.4" y="187.5" transform="rotate(-90 210.4 187.5)">GND</text>
<text x="316.3" y="186.3">15pF</text>
<text x="326.9" y="187.6">GND</text>
<text x="347.2" y="187.6">GND</text>
<text x="355.6" y="187.6">1k</text>
<text x="179.6" y="192.6">GND</text>
<text x="207.5" y="200.3">GND</text>
<text x="307.8" y="202.8">GND</text>
<text x="88.8" y="210.4">+3V3</text>
<text x="105.4" y="219.3">C3</text>
<text x="105.4" y="221.8">100nF</text>
<text x="219.6" y="220.6">+3V3</text>
<text x="226" y="220.6">+3V3</text>
<text x="265.3" y="220.6">+3V3</text>
<text x="25" y="230.7">SW_Push</text>
<text x="27.2" y="228.2">SW1</text>
<text x="50.7" y="229.5">R1</text>
<text x="50.8" y="232">1k</text>
<text x="99.6" y="230.7">GND</text>
<text x="209" y="233.3">10k</text>
<text x="209.5" y="230.7">R7</text>
<text x="216" y="232">10k</text>
<text x="217" y="229.5">R9</text>
<text x="231.1" y="232">10k</text>
<text x="231.1" y="229.5">R10</text>
<text x="238.5" y="232">RotaryEncoder_Switch</text>
<text x="246.9" y="229.5">SW2</text>
<text x="270.5" y="232">10k</text>
<text x="270.5" y="229.5">R11</text>
<text x="84.3" y="235.8">~{CS}</text>
<text x="84.3" y="238.4">CLK</text>
<text x="92.3" y="236.7" transform="rotate(-90 92.3 236.7)">VCC</text>
<text x="230.9" y="239.6">GND</text>
<text x="18.3" y="244.7">GND</text>
<text x="84.3" y="243.4">DO(IO1)</text>
<text x="84.3" y="246">IO2</text>
<text x="84.3" y="240.9">DI(IO0)</text>
<text x="100.3" y="244.7">W25Q128JVS</text>
<text x="100.3" y="242.2">U3</text>
<text x="209" y="246">10k</text>
<text x="84.3" y="248.5">IO3</text>
<text x="185.6" y="249.8">10nF</text>
<text x="187.8" y="247.2">C7</text>
<text x="209.5" y="248.5">R8</text>
<text x="265.9" y="249.8">GND</text>
<text x="92.3" y="252.2" transform="rotate(-90 92.3 252.2)">GND</text>
<text x="203.2" y="252.3">C8</text>
<text x="203.2" y="254.9">10nF</text>
<text x="89.4" y="263.8">GND</text>
<text x="192.3" y="265">GND GND</text>
</g>
<g font-size="1.8" fill="#a90000">
<text x="47" y="48">A4</text>
<text x="47" y="53.1">A5</text>
<text x="46.9" y="55.6">B5</text>
<text x="46.9" y="63.2">B7</text>
<text x="47" y="65.8">A6</text>
<text x="47" y="60.7">A7</text>
<text x="86.9" y="63.2">1</text>
<text x="86.9" y="65.8">3</text>
<text x="91.2" y="60.4" transform="rotate(-90 91.2 60.4)">5</text>
<text x="94.5" y="65.8">4</text>
<text x="94.5" y="63.2">6</text>
<text x="46.9" y="68.3">B6</text>
<text x="91.2" y="70.6" transform="rotate(-90 91.2 70.6)">2</text>
<text x="47" y="75.9">A8</text>
<text x="46.9" y="78.5">B8</text>
<text x="27.7" y="85.1" transform="rotate(-90 27.7 85.1)">S1</text>
<text x="35.3" y="85.1" transform="rotate(-90 35.3 85.1)">A1</text>
<text x="184.7" y="107.7">26</text>
<text x="204.2" y="103.5" transform="rotate(-90 204.2 103.5)">45</text>
<text x="206.8" y="103.5" transform="rotate(-90 206.8 103.5)">23</text>
<text x="211.8" y="102.9" transform="rotate(-90 211.8 102.9)">1</text>
<text x="214.4" y="103.5" transform="rotate(-90 214.4 103.5)">48</text>
<text x="216.9" y="103.5" transform="rotate(-90 216.9 103.5)">43</text>
<text x="219.5" y="103.5" transform="rotate(-90 219.5 103.5)">44</text>
<text x="232.3" y="107.7">2</text>
<text x="232.3" y="110.2">3</text>
<text x="232.3" y="112.8">4</text>
<text x="184.7" y="117.9">46</text>
<text x="184.7" y="115.3">47</text>
<text x="232.3" y="115.3">5</text>
<text x="232.3" y="117.9">6</text>
<text x="184.7" y="125.5">56</text>
<text x="232.3" y="120.4">7</text>
<text x="232.3" y="122.9">8</text>
<text x="232.3" y="125.5">9</text>
<text x="184.7" y="130.6">53</text>
<text x="231.7" y="128">11</text>
<text x="231.7" y="130.6">12</text>
<text x="184.7" y="135.6">54</text>
<text x="184.7" y="133.1">55</text>
<text x="231.7" y="133.1">13</text>
<text x="231.7" y="135.6">14</text>
<text x="184.7" y="138.2">51</text>
<text x="184.7" y="140.7">52</text>
<text x="231.7" y="138.2">15</text>
<text x="231.7" y="140.7">16</text>
<text x="231.7" y="143.3">17</text>
<text x="231.7" y="145.8">18</text>
<text x="231.7" y="148.3">27</text>
<text x="184.7" y="153.4">20</text>
<text x="231.7" y="150.9">28</text>
<text x="231.7" y="153.4">29</text>
<text x="231.7" y="156">30</text>
<text x="51.4" y="161">3</text>
<text x="64.1" y="161">2</text>
<text x="231.7" y="158.5">31</text>
<text x="231.7" y="161">32</text>
<text x="184.7" y="163.6">21</text>
<text x="231.7" y="163.6">34</text>
<text x="231.7" y="166.1">35</text>
<text x="58.2" y="168.3" transform="rotate(-90 58.2 168.3)">1</text>
<text x="184.7" y="173.7">24</text>
<text x="231.7" y="168.7">36</text>
<text x="231.7" y="171.2">37</text>
<text x="184.7" y="176.3">25</text>
<text x="231.7" y="176.3">38</text>
<text x="231.7" y="178.8">39</text>
<text x="338.8" y="177.9" transform="rotate(-90 338.8 177.9)">1</text>
<text x="184.7" y="183.9">19</text>
<text x="231.7" y="181.4">40</text>
<text x="231.7" y="183.9">41</text>
<text x="333.9" y="180.1">2</text>
<text x="338.8" y="184.2" transform="rotate(-90 338.8 184.2)">3</text>
<text x="342.8" y="180.1">4</text>
<text x="209.3" y="191.2" transform="rotate(-90 209.3 191.2)">57</text>
<text x="91.2" y="231.8" transform="rotate(-90 91.2 231.8)">8</text>
<text x="81.8" y="234.7">1</text>
<text x="81.8" y="239.8">5</text>
<text x="81.8" y="237.2">6</text>
<text x="241.8" y="238.5">C</text>
<text x="241.9" y="236">A</text>
<text x="254" y="236">S1</text>
<text x="81.8" y="242.3">2</text>
<text x="81.8" y="244.9">3</text>
<text x="241.8" y="241">B</text>
<text x="254" y="241">S2</text>
<text x="81.8" y="247.4">7</text>
<text x="91.2" y="254.7" transform="rotate(-90 91.2 254.7)">4</text>
</g>
<g font-size="1.8" fill="#0f0f0f">
<text x="71.1" y="58.1">USBC_D-</text>
<text x="335.3" y="55.5">USER_LED</text>
<text x="104.1" y="63.2">USB_D-</text>
<text x="104.1" y="65.7">USB_D+</text>
<text x="71.1" y="70.8">USBC_D+</text>
<text x="175.3" y="107.6">RUN</text>
<text x="152.4" y="108.9">USB_D+</text>
<text x="326.4" y="112.7">RUN</text>
<text x="152.4" y="117.8">USB_D-</text>
<text x="326.4" y="117.8">SW.CLK</text>
<text x="326.4" y="115.2">SW.D</text>
<text x="170.2" y="125.4">QSPI.SS</text>
<text x="170.2" y="130.5">QSPI.SD0</text>
<text x="170.2" y="133">QSPI.SD1</text>
<text x="170.2" y="135.5">QSPI.SD2</text>
<text x="170.2" y="140.6">QSPI.SCLK</text>
<text x="170.2" y="138.1">QSPI.SD3</text>
<text x="175.3" y="153.3">XIN</text>
<text x="237.5" y="155.9">ENCODER.A</text>
<text x="237.5" y="153.3">ENCODER.B</text>
<text x="237.3" y="158.4">ENCODERSW</text>
<text x="175.3" y="163.5">XOUT</text>
<text x="174" y="173.6">SW.CLK</text>
<text x="238.1" y="171.1">USER_LED</text>
<text x="368.8" y="169.8">XIN</text>
<text x="174" y="176.2">SW.D</text>
<text x="367.1" y="190.2">XOUT</text>
<text x="35.6" y="234.6">~{USB_BOOT}</text>
<text x="64.8" y="234.6">QSPI.SS</text>
<text x="64.8" y="237.1">QSPI.SCLK</text>
<text x="64.8" y="239.7">QSPI.SD0</text>
<text x="180.3" y="235.9">ENCODER.A</text>
<text x="272.8" y="235.9">ENCODERSW</text>
<text x="64.8" y="242.2">QSPI.SD1</text>
<text x="64.8" y="244.8">QSPI.SD2</text>
<text x="180.3" y="241">ENCODER.B</text>
<text x="64.8" y="247.3">QSPI.SD3</text>
</g>
<g font-size="1.8" fill="#0000c2">
<text x="241.3" y="95">Close</text>
<text x="247.7" y="95">to</text>
<text x="250.7" y="95">pin</text>
<text x="254.8" y="95">44</text>
<text x="174" y="96.3">Close</text>
<text x="180.4" y="96.3">to</text>
<text x="183.4" y="96.3">pin</text>
<text x="187.5" y="96.3">45</text>
<text x="45.7" y="149.6">(5V-3,3V)*0,15A</text>
<text x="62.9" y="149.6">=</text>
<text x="65.6" y="149.6">0,255W</text>
<text x="293.6" y="165.7">CL =</text>
<text x="299.9" y="165.7">15</text>
<text x="303.5" y="165.7">pF</text>
<text x="294.1" y="168.4">Close</text>
<text x="300.5" y="168.4">to</text>
<text x="303.5" y="168.4">MCU</text>
<text x="229.4" y="201.3">App</text>
<text x="234" y="201.3">Note:</text>
<text x="240.1" y="201.3">Hardware</text>
<text x="250" y="201.3">design</text>
<text x="257.4" y="201.3">with</text>
<text x="262.3" y="201.3">RP2040</text>
</g>
<g font-size="1.8" fill="#725600">
<text x="254.2" y="113.9">Key3</text>
<text x="254.2" y="108.8">Key1</text>
<text x="254.2" y="111.4">Key2</text>
<text x="254.2" y="119">Key5</text>
<text x="254.2" y="116.4">Key4</text>
<text x="254.2" y="121.5">Key6</text>
<text x="254.2" y="124.1">Key7</text>
<text x="254.2" y="126.6">Key8</text>
</g>
<g font-size="1.8" fill="#a5a4a2">
<text x="368.2" y="112.8">1</text>
<text x="368.2" y="115.3">2</text>
<text x="368.2" y="117.9">3</text>
</g>
<g font-size="1.8" fill="#939391">
<text x="374.7" y="115.2">J2</text>
<text x="374.7" y="117.7">Conn_01x03</text>
</g>
<g font-size="1.8" fill="#000084">
<text x="321" y="120.7" transform="rotate(-90 321 120.7)">{SW}</text>
<text x="166" y="142.2" transform="rotate(-90 166 142.2)">{QSPI}</text>
<text x="254" y="160.9">{ENCODER}</text>
<text x="168.6" y="179.1" transform="rotate(-90 168.6 179.1)">{SW}</text>
<text x="59.3" y="248.9" transform="rotate(-90 59.3 248.9)">{QSPI}</text>
<text x="172.4" y="247.6" transform="rotate(-90 172.4 247.6)">{ENCODER}</text>
</g>
<g font-size=".7" fill="#0f0f0f">
<text x="50.8" y="53.2">USB_CON_CC1</text>
<text x="50.8" y="55.7">USB_CON_CC2</text>
<text x="372.1" y="55.7">USER_LED_C</text>
<text x="360.7" y="112.9">RUN_CON</text>
<text x="360.7" y="115.4">SW_CON</text>
<text x="360.7" y="118">SWCLK_CON</text>
<text x="101.6" y="148.5">POWER_LED_C</text>
<text x="234.9" y="236.1">ENC.A</text>
<text x="234.9" y="241.2">ENC.B</text>
</g>
</svg>
